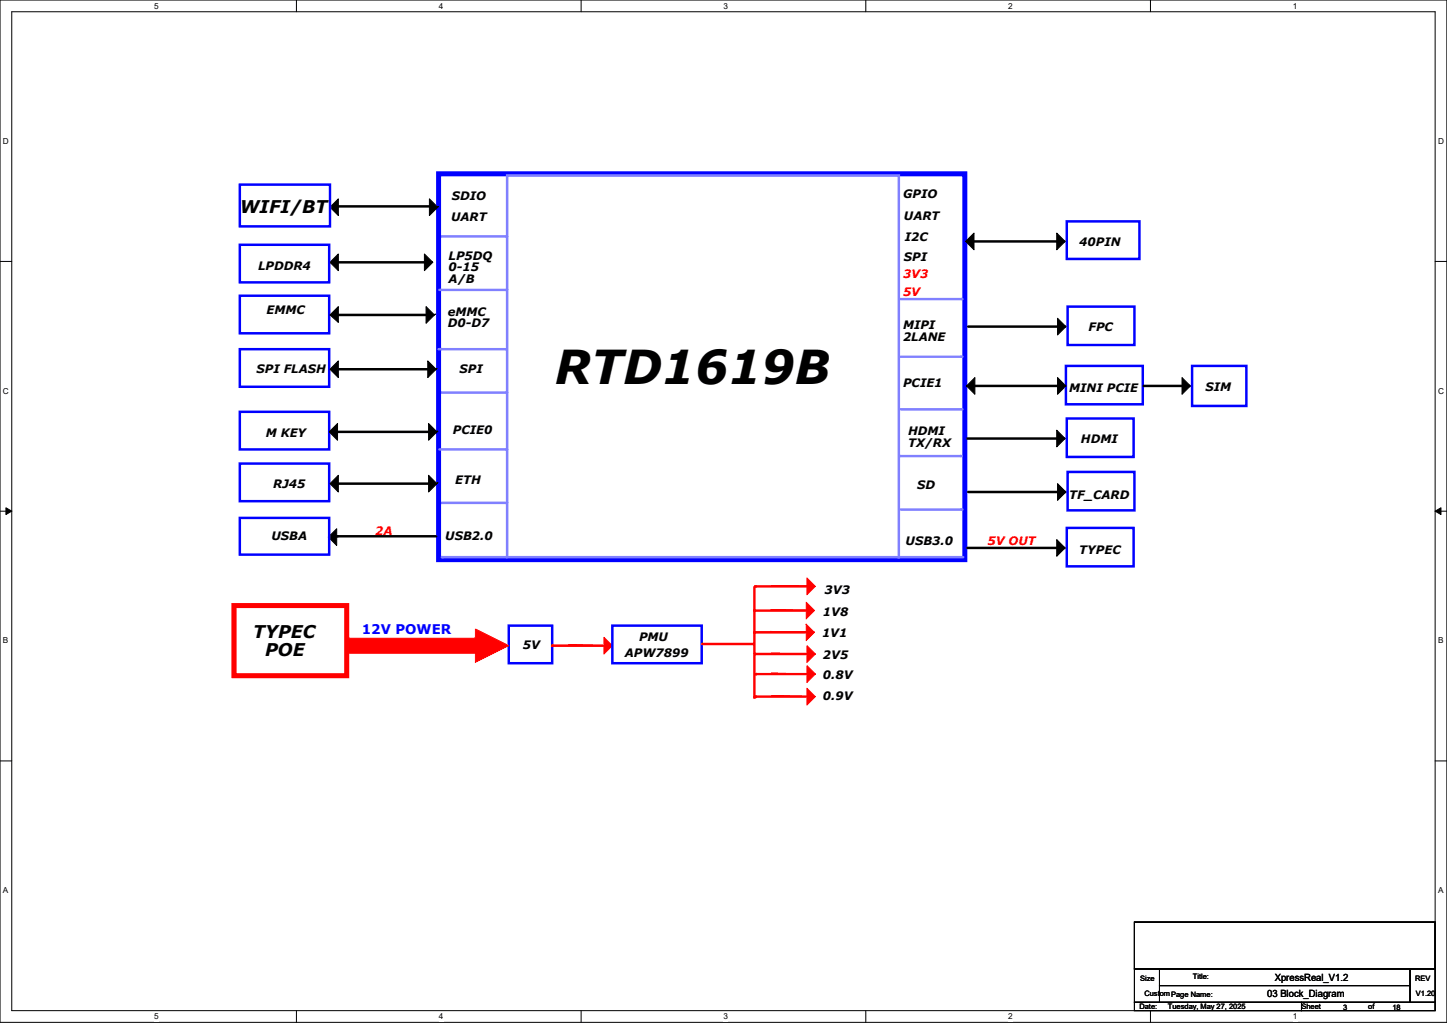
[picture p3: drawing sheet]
<svg xmlns="http://www.w3.org/2000/svg" width="594mm" height="420mm" viewBox="0 0 594 420" stroke-linecap="round" stroke-linejoin="round" font-family="sans-serif">
<path d="M0 0h593.9v419.7h-593.9zM4.8 4.8h584.3v410.1h-584.3z" fill="none" stroke="#000" stroke-width=".41"/>
<g fill="#fff">
<path d="M63.2 .5h1.9v3.8h-1.9z"/>
<path d="M63.2 415.5h1.9v3.7h-1.9z"/>
</g>
<path d="M121.7 0v4.8M121.7 414.9v4.8" fill="none" stroke="#000" stroke-width=".41"/>
<g fill="#fff">
<path d="M180.1 .5h1.9v3.8h-1.9z"/>
<path d="M180.1 415.5h1.9v3.7h-1.9z"/>
</g>
<path d="M238.5 0v4.8M238.5 414.9v4.8" fill="none" stroke="#000" stroke-width=".41"/>
<g fill="#fff">
<path d="M297 .5h1.9v3.8h-1.9z"/>
<path d="M297 415.5h1.9v3.7h-1.9z"/>
</g>
<path d="M355.4 0v4.8M355.4 414.9v4.8" fill="none" stroke="#000" stroke-width=".41"/>
<g fill="#fff">
<path d="M413.8 .5h1.9v3.8h-1.9z"/>
<path d="M413.8 415.5h1.9v3.7h-1.9z"/>
</g>
<path d="M472.3 0v4.8M472.3 414.9v4.8" fill="none" stroke="#000" stroke-width=".41"/>
<g fill="#fff">
<path d="M530.7 .5h1.9v3.8h-1.9z"/>
<path d="M530.7 415.5h1.9v3.7h-1.9z"/>
<path d="M1.2 56.1h2.5v3.7h-2.5z"/>
<path d="M590.3 56.1h2.5v3.7h-2.5z"/>
<path d="M1.2 158.6h2.5v3.7h-2.5z"/>
<path d="M590.3 158.6h2.5v3.7h-2.5z"/>
</g>
<path d="M0 107.3h4.8M589.1 107.3h4.8" fill="none" stroke="#000" stroke-width=".41"/>
<g fill="#fff">
<path d="M1.2 261.1h2.3v3.8h-2.3z"/>
<path d="M590.3 261.1h2.3v3.8h-2.3z"/>
</g>
<path d="M0 209.9h4.8M589.1 209.9h4.8" fill="none" stroke="#000" stroke-width=".41"/>
<path d="M2.4 208.5l2.4 1.4-2.4 1.3zM589.1 209.9l2.4-1.4v2.7z" fill="#000" stroke="#000" stroke-width=".41"/>
<g fill="#fff">
<path d="M1.2 363.6h2.3v3.8h-2.3z"/>
<path d="M590.3 363.6h2.3v3.8h-2.3z"/>
</g>
<path d="M0 312.4h4.8M589.1 312.4h4.8" fill="none" stroke="#000" stroke-width=".41"/>
<path d="M180.4 97.1h27.4" fill="none" stroke="#8080ff" stroke-width="1"/>
<circle cx="207.8" cy="97.1" r=".51" fill="#8080ff"/>
<path d="M180.4 161.2h27.4" fill="none" stroke="#8080ff" stroke-width="1"/>
<circle cx="207.8" cy="161.2" r=".51" fill="#8080ff"/>
<path d="M180.4 206.5h27.4" fill="none" stroke="#8080ff" stroke-width="1"/>
<circle cx="207.8" cy="206.5" r=".51" fill="#8080ff"/>
<path d="M180 71.4h216.1v158.4h-216.1z" fill="none" stroke="#00f" stroke-width="2.1"/>
<path d="M208.2 72h160.8v156.7h-160.8zM180 143.4h27.5" fill="none" stroke="#8080ff" stroke-width="1"/>
<path d="M208.9 256.9h17.8v15.4h-17.8z" fill="none" stroke="#00f" stroke-width="1"/>
<circle cx="207.5" cy="143.4" r=".51" fill="#8080ff"/>
<path d="M233.2 264.8l18.2 .3-3.5 3.4v-6.8l3.5 3.4z" fill-rule="evenodd" fill="#f00" stroke="#f00" stroke-width=".41"/>
<path d="M226.7 265.1h20.9" fill="none" stroke="#f00" stroke-width="1"/>
<circle cx="226.7" cy="265.1" r=".51" fill="#f00"/>
<path d="M251.4 256.9h36.7v15.4h-36.7z" fill="none" stroke="#00f" stroke-width="1"/>
<g fill="#000" stroke="#000" stroke-width=".41">
<path d="M135.5 107.7l3.4-3.4v6.8z" fill-rule="evenodd"/>
<path d="M174.2 104.3l3.5 3.4h-.7h.7l-3.5 3.4z" fill-rule="evenodd"/>
</g>
<path d="M180.4 119h27.4" fill="none" stroke="#8080ff" stroke-width="1"/>
<circle cx="207.8" cy="119" r=".51" fill="#8080ff"/>
<path d="M138.2 84.7h39.1M136.2 107.7h40.8M137.5 129.3h40.2M137.5 151.6h41.2" fill="none" stroke="#000" stroke-width="1"/>
<g fill="#000">
<circle cx="138.2" cy="84.7" r=".51"/>
<circle cx="136.2" cy="107.7" r=".51"/>
<circle cx="137.5" cy="129.3" r=".51"/>
<circle cx="137.5" cy="151.6" r=".51"/>
</g>
<g fill="#000" stroke="#000" stroke-width=".41">
<path d="M135.5 85.1l3.4-3.5v6.9z" fill-rule="evenodd"/>
<path d="M176.3 81.6l3.4 3.5 .3-.4-3.7 3.8z" fill-rule="evenodd"/>
<path d="M135.5 129.3l3.4-3.4v6.5z" fill-rule="evenodd"/>
<path d="M174.9 125.9l3.4 3.4 .4-.4-3.8 3.8z" fill-rule="evenodd"/>
<path d="M135.5 151.6l3.4-3.4v6.8z" fill-rule="evenodd"/>
<path d="M175.6 148.2l3.4 3.4 .4-.4-3.8 3.8z" fill-rule="evenodd"/>
</g>
<path d="M98.4 75.8h37.1v17.1h-37.1zM98.4 100.5h36.7v15.4h-36.7zM98.4 121.4h36.7v15.4h-36.7zM98.4 143.4h36.7v15.4h-36.7z" fill="none" stroke="#00f" stroke-width="1"/>
<path d="M96 248.6h46.3v28.8h-46.3z" fill="none" stroke="#f00" stroke-width="2.1"/>
<g fill="#f00" stroke="#f00" stroke-width=".41">
<path d="M142.7 262h52.8v6.2h-52.8z" fill-rule="evenodd"/>
<path d="M195.1 258.2l13.8 6.9-13.8 6.8z" fill-rule="evenodd"/>
</g>
<path d="M288.4 264.4h20.9" fill="none" stroke="#f00" stroke-width="1"/>
<circle cx="288.4" cy="264.4" r=".51" fill="#f00"/>
<path d="M316.5 240.4l18.2 .3-3.4 3.5v-6.9l3.4 3.4z" fill-rule="evenodd" fill="#f00" stroke="#f00" stroke-width=".41"/>
<path d="M310 240.7h20.9" fill="none" stroke="#f00" stroke-width="1"/>
<circle cx="310" cy="240.7" r=".51" fill="#f00"/>
<path d="M316.2 250.3l18.1 .4-3.4 3.4v-6.9l3.4 3.5z" fill-rule="evenodd" fill="#f00" stroke="#f00" stroke-width=".41"/>
<path d="M309.7 250.7h20.9" fill="none" stroke="#f00" stroke-width="1"/>
<circle cx="309.7" cy="250.7" r=".51" fill="#f00"/>
<path d="M316.2 259.2l18.1 .4-3.4 3.4v-6.8l3.4 3.4z" fill-rule="evenodd" fill="#f00" stroke="#f00" stroke-width=".41"/>
<path d="M309.7 259.6h20.9" fill="none" stroke="#f00" stroke-width="1"/>
<circle cx="309.7" cy="259.6" r=".51" fill="#f00"/>
<path d="M316.5 276.4l18.2 .4-3.4 3.4v-6.9l3.4 3.5z" fill-rule="evenodd" fill="#f00" stroke="#f00" stroke-width=".41"/>
<path d="M310 276.8h20.9" fill="none" stroke="#f00" stroke-width="1"/>
<circle cx="310" cy="276.8" r=".51" fill="#f00"/>
<path d="M309.7 241.1v45.2" fill="none" stroke="#f00" stroke-width="1"/>
<circle cx="309.7" cy="286.3" r=".51" fill="#f00"/>
<path d="M316.5 285.7l18.2 .3-3.4 3.4v-6.8l3.4 3.4z" fill-rule="evenodd" fill="#f00" stroke="#f00" stroke-width=".41"/>
<path d="M310 286h20.9" fill="none" stroke="#f00" stroke-width="1"/>
<circle cx="310" cy="286" r=".51" fill="#f00"/>
<path d="M310 268.5h20.9" fill="none" stroke="#f00" stroke-width="1"/>
<circle cx="310" cy="268.5" r=".51" fill="#f00"/>
<path d="M316.5 268.2l18.2 .3-3.4 3.4v-6.8l3.4 3.4z" fill-rule="evenodd" fill="#f00" stroke="#f00" stroke-width=".41"/>
<path d="M369.7 122.8h25" fill="none" stroke="#8080ff" stroke-width="1"/>
<circle cx="394.7" cy="122.8" r=".51" fill="#8080ff"/>
<g fill="#000" stroke="#000" stroke-width=".41">
<path d="M396.4 99.1l3.4-3.4v6.9l-3.4-3.5h.7z" fill-rule="evenodd"/>
<path d="M433.8 95.7l3.4 3.4-3.4 3.5z" fill-rule="evenodd"/>
<path d="M434.1 130.7l3.5 3.4-3.5 3.4z" fill-rule="evenodd"/>
<path d="M396.8 158.5l3.4-3.5v6.9l-3.4-3.4h.6z" fill-rule="evenodd"/>
<path d="M434.1 155l3.5 3.5-3.5 3.4z" fill-rule="evenodd"/>
</g>
<path d="M437.9 90.9h29.8v15.4h-29.8zM438.3 125.9h27.4v15.7h-27.4zM437.6 150.2h31.5v15.8h-31.5z" fill="none" stroke="#00f" stroke-width="1"/>
<path d="M397.1 99.1h39.4M397.4 134.1h39.5M397.4 158.5h39.5" fill="none" stroke="#000" stroke-width="1"/>
<g fill="#000">
<circle cx="436.5" cy="99.1" r=".51"/>
<circle cx="436.9" cy="134.1" r=".51"/>
<circle cx="436.9" cy="158.5" r=".51"/>
</g>
<path d="M369.7 146.5h25" fill="none" stroke="#8080ff" stroke-width="1"/>
<circle cx="394.7" cy="146.5" r=".51" fill="#8080ff"/>
<path d="M485.2 155l3.5 3.5-3.5 3.4z" fill-rule="evenodd" fill="#000" stroke="#000" stroke-width=".41"/>
<path d="M469.5 158.5h18.5" fill="none" stroke="#000" stroke-width="1"/>
<circle cx="488" cy="158.5" r=".51" fill="#000"/>
<path d="M489.4 150.2h22.2v16.5h-22.2z" fill="none" stroke="#00f" stroke-width="1"/>
<path d="M369.7 168h25" fill="none" stroke="#8080ff" stroke-width="1"/>
<circle cx="394.7" cy="168" r=".51" fill="#8080ff"/>
<path d="M369.3 187.2h25.1" fill="none" stroke="#8080ff" stroke-width="1"/>
<circle cx="394.4" cy="187.2" r=".51" fill="#8080ff"/>
<path d="M433.8 176.6l3.4 3.4-3.4 3.5z" fill-rule="evenodd" fill="#000" stroke="#000" stroke-width=".41"/>
<path d="M437.9 171.8h27.4v15.8h-27.4z" fill="none" stroke="#00f" stroke-width="1"/>
<path d="M397.1 180h39.4" fill="none" stroke="#000" stroke-width="1"/>
<circle cx="436.5" cy="180" r=".51" fill="#000"/>
<path d="M369.7 209.2h25" fill="none" stroke="#8080ff" stroke-width="1"/>
<circle cx="394.7" cy="209.2" r=".51" fill="#8080ff"/>
<g fill="#000" stroke="#000" stroke-width=".41">
<path d="M434.1 198.6l3.5 3.4-3.5 3.4z" fill-rule="evenodd"/>
<path d="M433.8 221.5l3.4 3.5-3.4 3.4z" fill-rule="evenodd"/>
</g>
<path d="M438.3 193.8h27.4v15.7h-27.4zM437.9 216.7h27.4v15.8h-27.4z" fill="none" stroke="#00f" stroke-width="1"/>
<path d="M397.4 202h39.5M397.1 225h39.4" fill="none" stroke="#000" stroke-width="1"/>
<g fill="#000">
<circle cx="436.9" cy="202" r=".51"/>
<circle cx="436.5" cy="225" r=".51"/>
</g>
<path d="M180.4 184.5h27.4" fill="none" stroke="#8080ff" stroke-width="1"/>
<circle cx="207.8" cy="184.5" r=".51" fill="#8080ff"/>
<path d="M98.4 169.1h36.7v15.4h-36.7zM98.4 190.3h36.7v15.5h-36.7z" fill="none" stroke="#00f" stroke-width="1"/>
<g fill="#000" stroke="#000" stroke-width=".41">
<path d="M135.1 177.3l3.5-3.4v6.8z" fill-rule="evenodd"/>
<path d="M175.9 173.9l3.5 3.4 .3-.3-3.8 3.7z" fill-rule="evenodd"/>
<path d="M135.5 198.6l3.4-3.5v6.9z" fill-rule="evenodd"/>
<path d="M175.9 195.1l3.5 3.5 .3-.4-3.8 3.8z" fill-rule="evenodd"/>
</g>
<path d="M137.2 177.3h41.8M138.2 198.6h40.8" fill="none" stroke="#000" stroke-width="1"/>
<g fill="#000">
<circle cx="137.2" cy="177.3" r=".51"/>
<circle cx="138.2" cy="198.6" r=".51"/>
</g>
<path d="M181.4 228.7h26.8" fill="none" stroke="#8080ff" stroke-width="1"/>
<circle cx="181.4" cy="228.7" r=".51" fill="#8080ff"/>
<path d="M138.2 217.1v6.8l-3.4-3.4h1.4h-1.4z" fill-rule="evenodd" fill="#000" stroke="#000" stroke-width=".41"/>
<path d="M98.4 212.6h36.7v15.1h-36.7z" fill="none" stroke="#00f" stroke-width="1"/>
<path d="M138.2 220.2h40.8" fill="none" stroke="#000" stroke-width="1"/>
<circle cx="138.2" cy="220.2" r=".51" fill="#000"/>
<path d="M368.6 228.7h26.8" fill="none" stroke="#8080ff" stroke-width="1"/>
<circle cx="368.6" cy="228.7" r=".51" fill="#8080ff"/>
<path d="M465.7 378.6h123.4v19.2h-123.4zM465.7 397.8h10.3v13.7h-10.3zM476 397.8h102.8v6.8h-102.8zM578.8 397.8h10.3v13.7h-10.3zM465.7 411.5h68.6v3.4h-68.6zM476 404.6h102.8v6.9h-102.8zM534.3 411.5h54.8v3.4h-54.8z" fill="none" stroke="#000" stroke-width=".41"/>
<text font-size="19.2" x="227.7" y="157.5">RTD1619B</text>
<g font-size="7.2">
<text x="98.5" y="87.5">WIFI/BT</text>
<text x="103.9" y="262">TYPEC</text>
<text x="108.8" y="269.2">POE</text>
</g>
<text font-size="5.5" fill="#00f" x="148.5" y="260.3">12V POWER</text>
<g font-size="4.8">
<text x="185.5" y="82">SDIO</text>
<text x="370.7" y="81.3">GPIO</text>
<text x="185.2" y="90.5">UART</text>
<text x="371.1" y="90.2">UART</text>
<text x="371.4" y="99.1">I2C</text>
<text x="443.1" y="101.2">40PIN</text>
<text x="184.2" y="106.7">LP5DQ</text>
<text x="371.1" y="107.3">SPI</text>
<text x="106" y="110.8">LPDDR4</text>
<text x="184.2" y="111.4">0-15</text>
<text x="184.2" y="116.2">A/B</text>
<text x="109.4" y="128.9">EMMC</text>
<text x="183.8" y="129.6">eMMC</text>
<text x="183.8" y="134.4">D0-D7</text>
<text x="370.7" y="135.1">MIPI</text>
<text x="446.8" y="135.8">FPC</text>
<text x="370.7" y="139.9">2LANE</text>
<text x="105.3" y="153.3">SPI FLASH</text>
<text x="188.6" y="153">SPI</text>
<text x="370.7" y="158.8">PCIE1</text>
<text x="438.9" y="160.8">MINI PCIE</text>
<text x="494.8" y="160.5">SIM</text>
<text x="109.1" y="179.3">M KEY</text>
<text x="185.9" y="178.3">PCIE0</text>
<text x="372.8" y="178.7">HDMI</text>
<text x="372.8" y="183.5">TX/RX</text>
<text x="443.7" y="181.7">HDMI</text>
<text x="112.2" y="200.3">RJ45</text>
<text x="186.9" y="198.9">ETH</text>
<text x="376.5" y="201">SD</text>
<text x="438.9" y="204.7">TF_CARD</text>
<text x="111.5" y="221.5">USBA</text>
<text x="182.8" y="221.5">USB2.0</text>
<text x="371.7" y="223.9">USB3.0</text>
<text x="443.1" y="227.4">TYPEC</text>
<text x="338.5" y="243.8">3V3</text>
<text x="337.8" y="252.7">1V8</text>
<text x="262.3" y="263">PMU</text>
<text x="337.4" y="261.6">1V1</text>
<text x="214.7" y="266.4">5V</text>
<text x="256.5" y="269.9">APW7899</text>
<text x="337.8" y="270.6">2V5</text>
<text x="337.8" y="278.8">0.8V</text>
<text x="337.8" y="287.4">0.9V</text>
</g>
<g font-size="4.8" fill="#f00">
<text x="370.7" y="114.2">3V3</text>
<text x="370.7" y="121.4">5V</text>
<text x="154" y="219.5">2A</text>
<text x="405.3" y="223.9">5V OUT</text>
</g>
<g font-size="4.1">
<text x="523.3" y="402.8">XpressReal_V1.2</text>
<text x="520.2" y="409.4">03 Block_Diagram</text>
</g>
<g font-size="3.4">
<text x="63.2" y="3.6">5</text>
<text x="180.1" y="3.6">4</text>
<text x="297" y="3.6">3</text>
<text x="413.8" y="3.6">2</text>
<text x="530.7" y="3.6">1</text>
<text x="1.2" y="59.1">D</text>
<text x="590.4" y="59.1">D</text>
<text x="1.2" y="161.6">C</text>
<text x="590.4" y="161.6">C</text>
<text x="1.2" y="264.2">B</text>
<text x="590.4" y="264.2">B</text>
<text x="1.2" y="366.7">A</text>
<text x="590.4" y="366.7">A</text>
<text x="63.2" y="418.5">5</text>
<text x="180.1" y="418.5">4</text>
<text x="297" y="418.5">3</text>
<text x="413.8" y="418.5">2</text>
<text x="530.7" y="418.5">1</text>
</g>
<g font-size="3.1">
<text x="489.7" y="401.9">Title:</text>
<text x="468.1" y="402.6">Size</text>
<text x="580.9" y="402.6">REV</text>
<text x="469.8" y="409.1">CustomPage Name:</text>
<text x="581.2" y="408.8">V1.20</text>
<text x="467.7" y="414.3">Date:</text>
<text x="479.4" y="414.3">Tuesday, May 27, 2025</text>
<text x="534.2" y="414.3">Sheet</text>
<text x="551.4" y="414.6">3</text>
<text x="561.7" y="414.3">of</text>
<text x="571.6" y="414.6">18</text>
</g>
</svg>
